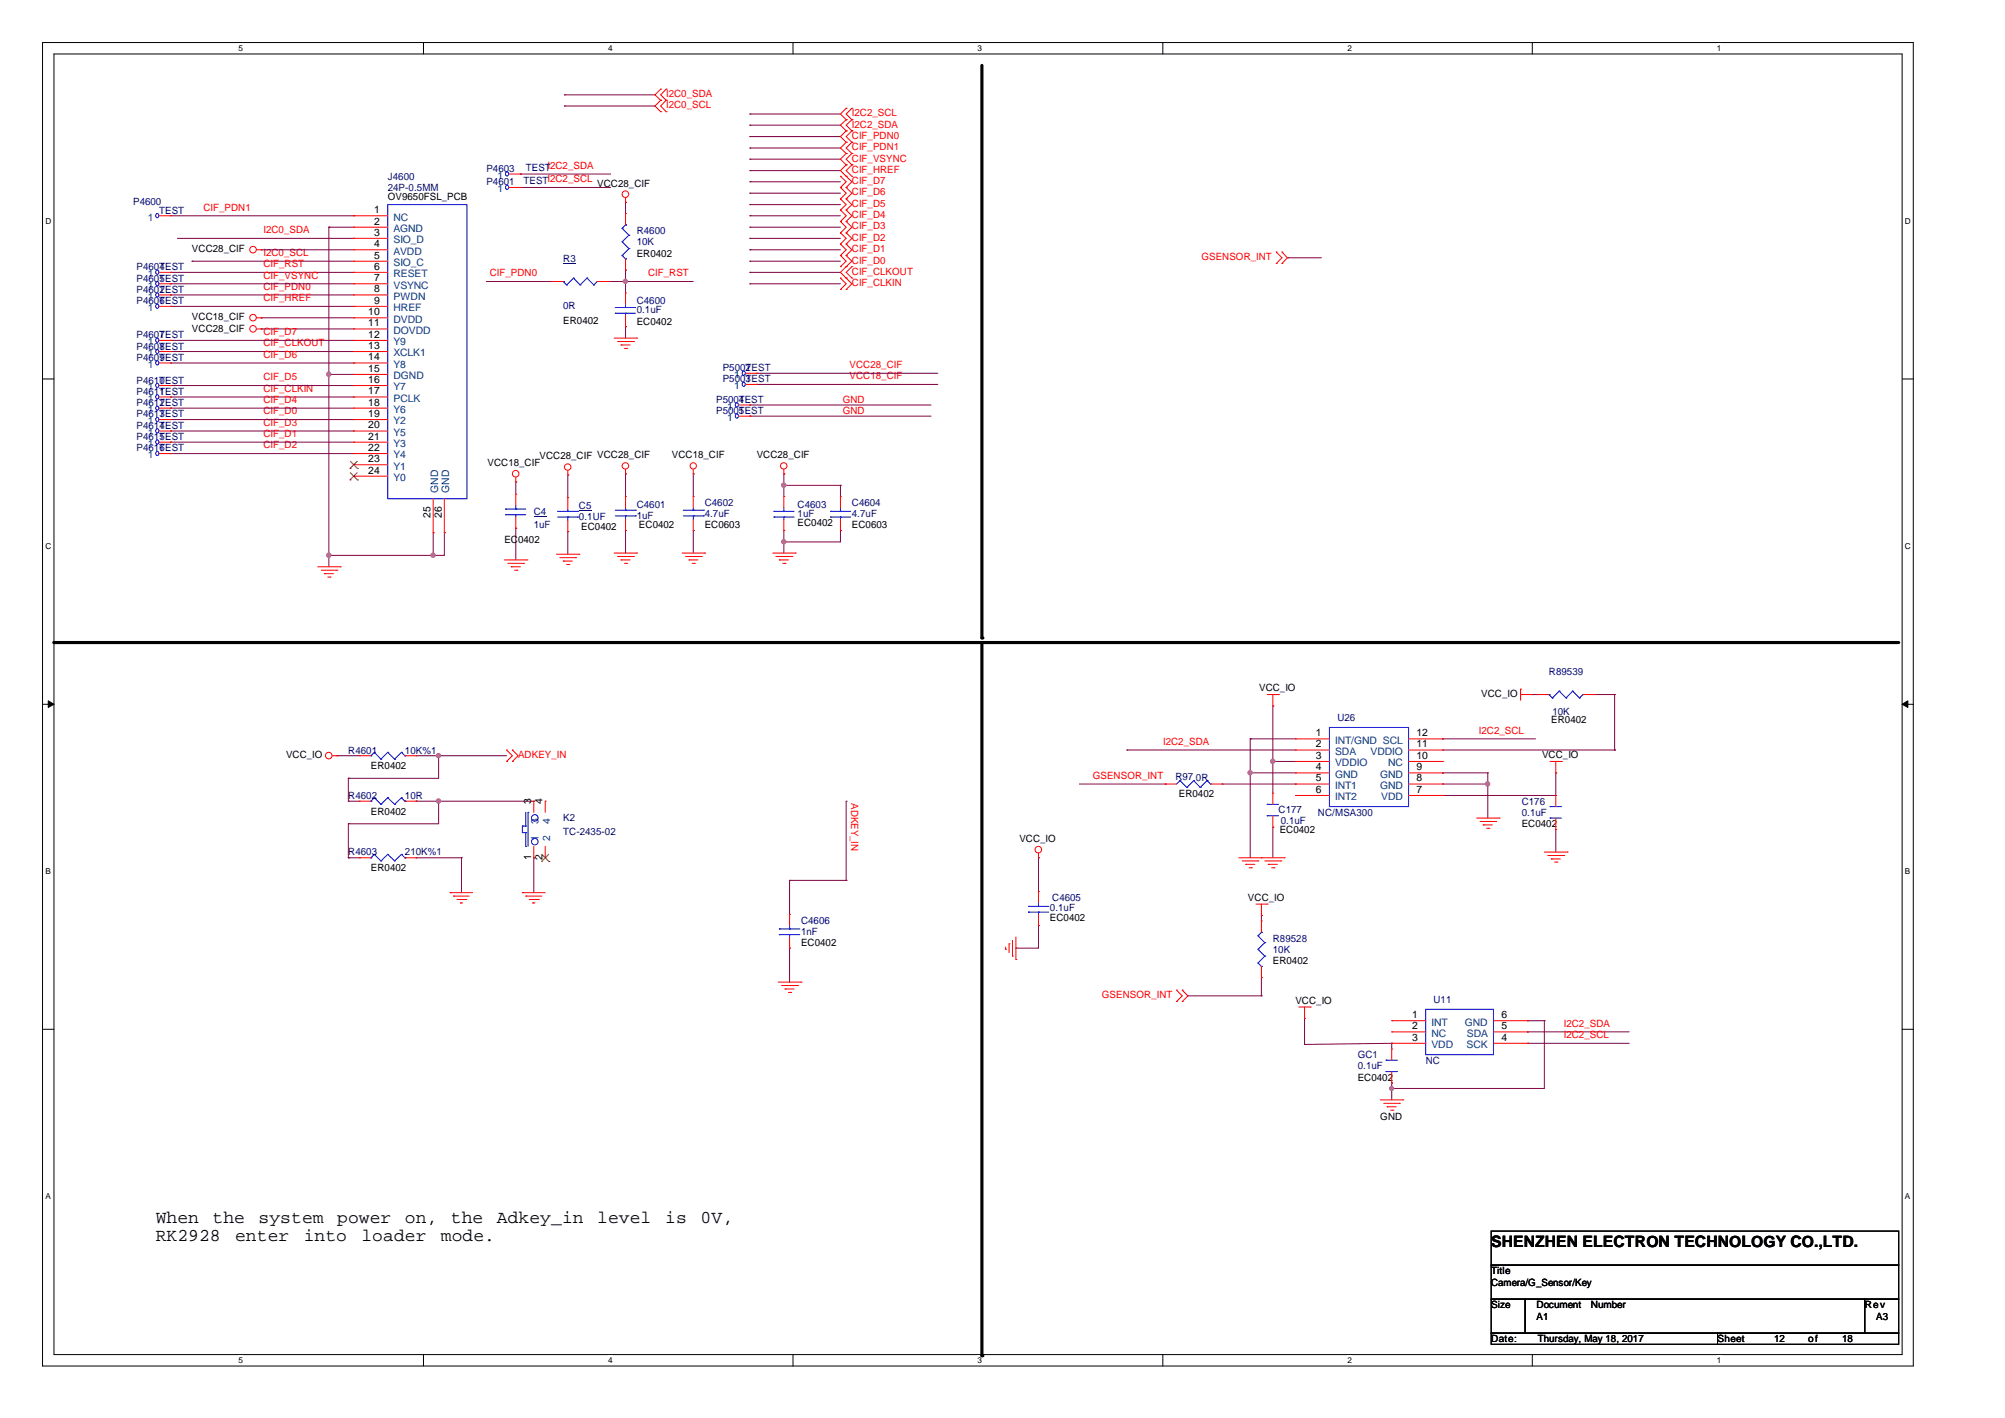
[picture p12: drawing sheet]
<svg xmlns="http://www.w3.org/2000/svg" width="297mm" height="210mm" viewBox="0 0 297 210" stroke-linecap="round" stroke-linejoin="round" font-family="sans-serif">
<path d="M6.3 6.3h277.1v196h-277.1zM8 8h273.8v192.6h-273.8z" fill="none" stroke="#000" stroke-width=".15"/>
<g fill="#fff">
<path d="M35.3 6.5h.7v1.3h-.7z"/>
<path d="M35.3 200.8h.7v1.3h-.7z"/>
</g>
<path d="M62.7 6.3v1.7M62.7 200.6v1.7" fill="none" stroke="#000" stroke-width=".15"/>
<g fill="#fff">
<path d="M90.1 6.5h.6v1.3h-.6z"/>
<path d="M90.1 200.8h.6v1.3h-.6z"/>
</g>
<path d="M117.5 6.3v1.7M117.5 200.6v1.7" fill="none" stroke="#000" stroke-width=".15"/>
<g fill="#fff">
<path d="M144.8 6.5h.6v1.3h-.6z"/>
<path d="M144.8 200.8h.6v1.3h-.6z"/>
</g>
<path d="M172.2 6.3v1.7M172.2 200.6v1.7" fill="none" stroke="#000" stroke-width=".15"/>
<g fill="#fff">
<path d="M199.6 6.5h.6v1.3h-.6z"/>
<path d="M199.6 200.8h.6v1.3h-.6z"/>
</g>
<path d="M227 6.3v1.7M227 200.6v1.7" fill="none" stroke="#000" stroke-width=".15"/>
<g fill="#fff">
<path d="M254.3 6.5h.7v1.3h-.7z"/>
<path d="M254.3 200.8h.7v1.3h-.7z"/>
<path d="M6.7 32h.9v1.4h-.9z"/>
<path d="M282.2 32h.8v1.4h-.8z"/>
<path d="M6.7 80.2h.9v1.3h-.9z"/>
<path d="M282.2 80.2h.8v1.3h-.8z"/>
</g>
<path d="M6.3 56.1h1.7M281.8 56.1h1.7" fill="none" stroke="#000" stroke-width=".15"/>
<g fill="#fff">
<path d="M6.7 128.3h.8v1.4h-.8z"/>
<path d="M282.2 128.3h.7v1.4h-.7z"/>
</g>
<path d="M6.3 104.3h1.7M281.8 104.3h1.7" fill="none" stroke="#000" stroke-width=".15"/>
<path d="M7.1 103.8l.9 .5-.9 .5zM281.8 104.3l.8-.5v1z" fill="#000" stroke="#000" stroke-width=".15"/>
<g fill="#fff">
<path d="M6.7 176.5h.8v1.3h-.8z"/>
<path d="M282.2 176.5h.7v1.3h-.7z"/>
</g>
<path d="M6.3 152.4h1.7M281.8 152.4h1.7M220.9 182.3h60.4v5.1h-60.4zM220.9 187.4h60.4v5h-60.4zM220.9 192.4h5v5h-5zM220.9 197.4h33.5v1.7h-33.5zM225.9 192.4h50.3v5h-50.3zM254.4 197.4h26.9v1.7h-26.9zM276.2 192.4h5.1v5h-5.1z" fill="none" stroke="#000" stroke-width=".15"/>
<path d="M145.4 9.7v84.8M8 95.2h273.3M145.4 95.2v105.6" fill="none" stroke="#000" stroke-width=".47"/>
<g fill="#000">
<circle cx="8" cy="95.2" r=".23"/>
<circle cx="145.4" cy="94.5" r=".23"/>
<circle cx="145.4" cy="200.8" r=".23"/>
</g>
<g fill="none" stroke="#800040" stroke-width=".15">
<path d="M83.6 15.7h.1M83.6 14h.1M83.6 15.7h13.4M83.6 14h13.4M111.1 18.5h.1M111.1 16.9h.1M111.1 18.5h13.4M111.1 16.9h13.4M25.3 32h27.1M26.3 35.3h26.1M28.4 38.7h.1M28.4 38.7h24"/>
<path d="M38.7 37h.1M38.7 37h13.7M48.7 33.6h.1M48.7 33.6v50.3M48.7 33.6h3.7M52.4 32h.1M52.4 35.3h.1M77.1 25.8h.1M77.1 27.8h.1M77.1 25.8h13.4M77.1 27.8h13.4M92.7 40h.1"/>
<path d="M92.7 30h.1M92.7 30v1.6M92.7 40v3.4M111.1 23.6h.1M111.1 25.3h.1M111.1 28.6h.1M111.1 26.9h.1M111.1 30.3h.1M111.1 33.6h.1M111.1 32h.1M111.1 35.3h.1M111.1 38.7h.1"/>
<path d="M111.1 37h.1M111.1 20.2h.1M111.1 21.9h.1M111.1 32h13.4M111.1 35.3h13.4M111.1 38.7h13.4M111.1 37h13.4M111.1 33.6h13.4M111.1 23.6h13.4M111.1 25.3h13.4M111.1 28.6h13.4M111.1 26.9h13.4"/>
<path d="M111.1 30.3h13.4M111.1 20.2h13.4M111.1 21.9h13.4M190.7 38.2h.1M190.7 38.2h5M25.3 43.7h.1M25.3 45.4h.1M25.3 58.8h.1M25.3 52.1h.1M25.3 50.4h.1M25.3 53.8h.1M25.3 40.3h.1"/>
<path d="M25.3 57.1h.1M25.3 42h.1M25.3 43.7h27.1M25.3 45.4h27.1M25.3 58.8h27.1M25.3 52.1h27.1M25.3 50.4h27.1M25.3 53.8h27.1M25.3 40.3h27.1M25.3 57.1h27.1M25.3 42h27.1M38.7 47.1h.1"/>
<path d="M38.7 48.7h.1M38.7 47.1h13.7M38.7 48.7h13.7M48.7 55.4h.1M48.7 55.4h3.7M72 41.7h.1M72 41.7h9.7M90.1 41.7h.1M90.1 41.7h12.6M92.7 48.4h.1M92.7 41.7h.1M92.7 48.4v1.7"/>
<path d="M111.1 40.3h.1M111.1 42h.1M111.1 60h.1M111.1 40.3h13.4M111.1 42h13.4M111.1 60h26.8M112.1 56.9h.1M112.1 55.3h.1M112.1 56.9h26.8M112.1 55.3h26.8M25.3 63.8h.1M25.3 67.2h.1"/>
<path d="M25.3 65.5h.1M25.3 62.1h.1M25.3 60.4h.1M25.3 63.8h27.1M25.3 67.2h27.1M25.3 65.5h27.1M25.3 62.1h27.1M25.3 60.4h27.1M64.2 78.9h.1M64.2 78.9v3.3M65.8 78.9h.1M65.8 78.9v3.3h-17.1"/>
<path d="M76.4 71.4h.1M76.4 78.2h.1M76.4 71.4v1.8M76.4 78.2v4.7M84.1 70.4h.1M84.1 78.7h.1M84.1 70.4v3.3M84.1 78.7v3.4M92.7 70.2h.1M92.7 78.6h.1M92.7 70.2v3.3M92.7 78.6v3.3"/>
<path d="M102.7 70.2h.1M102.7 78.6h.1M102.7 70.2v3.3M102.7 78.6v3.3M111.1 61.6h.1M111.1 61.6h26.8M116.1 71.9h.1M116.1 78.6h.1M116.1 70.2h.1M116.1 70.2v3.3M116.1 78.6v3.3M116.1 71.9h8.4"/>
<path d="M124.5 78.6h.1M124.5 71.9h.1M124.5 71.9v1.6M124.5 78.6v1.7h-8.4M48.7 82.2h.1M64.2 82.2h.1M116.1 80.3h.1M49.9 111.9h.1M49.9 111.9h3.3M51.6 115.3h.1M51.6 118.7h.1M51.6 118.7h1.6"/>
<path d="M51.6 115.3v3.4M61.6 118.7h.1M61.6 111.9h.1M61.6 118.7h17.5M61.6 111.9h13.4M65 111.9h.1M65 118.7h.1M65 111.9v3.4h-13.4M65 118.7v3.3h-13.4M79.1 118.7h.1M125.3 118.7h.1M125.3 118.7v11.7"/>
<path d="M159.9 116.1h12.7M166.9 111.1h.1M166.9 111.1h25M172.6 116.1h.1M181 116.1h10.9M185.2 109.4h.1M185.2 114.5h.1M185.2 109.4v17.6M185.2 109.4h6.7M185.2 114.5h6.7M188.5 112.8h.1M188.5 104.6h.1"/>
<path d="M188.5 112.8h3.4M188.5 104.6v12.9M191.9 116.1h.1M213.7 117.8h.1M213.7 109.4h.1M213.7 116.1h.1M213.7 114.5h.1M213.7 116.1h6.7M213.7 109.4h13.7M213.7 114.5h6.7M213.7 111.1h25.5M220.4 114.5h.1"/>
<path d="M220.4 116.1h.1M220.4 114.5v6.7M226.9 102.9h.1M226.9 102.9h.9M230.5 114.5h.1M230.5 114.5v3.3h-16.8M236.2 102.9h3M239.2 102.9h.1M239.2 111.1h.1M239.2 102.9v8.2M51.6 127h.1M51.6 122h.1"/>
<path d="M51.6 122v5M51.6 127h1.6M61.6 127h.1M61.6 127h6.8M68.4 127h.1M68.4 127v5.2M79.1 127h.1M79.1 127v5.2M117 130.4h.1M117 130.4v5M117 130.4h8.3M125.3 130.4h.1"/>
<path d="M153.8 127h.1M153.8 137.1h.1M153.8 127v5M153.8 137.1v3.3h-3.3M186.9 135.6h.1M186.9 135.6v.8M188.5 122.5h.1M188.5 122.5v4.5M230.5 122.8h.1M230.5 122.8v3.4M117 140.4h.1M117 140.4v5"/>
<path d="M150.5 140.4h.1M176 147.5h10.9M186.9 144.8h.1M186.9 147.5h.1M186.9 144.8v2.7M193.2 154.7h.1M193.2 150.8v3.9M206.2 154.5h.1M206.2 154.5v.9M206.2 154.5l-13 .2M226.3 152.8h.1M226.3 151.2h.1"/>
<path d="M226.3 154.5h.1M226.3 152.8h15M226.3 151.2h2.5M226.3 154.5h15M228.8 151.2h.1M228.8 151.2v10h-22.6M206.2 161.2h.1M206.2 160.4h.1M206.2 160.4v2.5"/>
</g>
<g fill="#f0f" stroke="#f0f" stroke-width=".15">
<circle cx="65" cy="111.9" r=".32"/>
<circle cx="65" cy="118.6" r=".32"/>
<circle cx="92.6" cy="41.7" r=".32"/>
<circle cx="116.1" cy="80.2" r=".32"/>
<circle cx="116.1" cy="71.9" r=".32"/>
<circle cx="64.1" cy="82.2" r=".32"/>
<circle cx="48.7" cy="82.2" r=".32"/>
<circle cx="48.7" cy="55.4" r=".32"/>
<circle cx="206.1" cy="161.2" r=".31"/>
<circle cx="188.5" cy="112.7" r=".32"/>
<circle cx="185.2" cy="114.4" r=".32"/>
<circle cx="220.4" cy="116.1" r=".32"/>
</g>
<g fill="none" stroke="#f00" stroke-width=".15">
<path d="M97.9 13.2h.1M97.9 14.9h.1M97.9 16.5h.1M97.9 13.2l-.9 .8 .9 .9M97.9 14.9l-.9 .8 .9 .8M98.7 14.9h.1M98.7 13.2h.1M98.7 16.5h.1M98.7 13.2l-.8 .8 .8 .9M98.7 14.9l-.8 .8 .8 .8M125.3 16h.1M125.3 17.7h.1"/>
<path d="M125.3 19.4h.1M125.3 16l-.8 .9 .8 .8M125.3 17.7l-.8 .8 .8 .9M125.3 19.4l-.8 .8 .8 .9M126.2 17.7h.1M126.2 16h.1M126.2 19.4h.1M126.2 16l-.9 .9 .9 .8M126.2 17.7l-.9 .8 .9 .9M126.2 19.4l-.9 .8 .9 .9M38 37h.7M38.7 37h.1"/>
<path d="M75.4 25.8h1.7M77.1 25.8h.1M92.7 30h.1M92.7 29.3v.7M124.5 27.8h.1M124.5 26.1h.1M124.5 29.5h.1M124.5 31.1h.1M124.5 32.8h.1M124.5 34.5h.1M124.5 36.1h.1M124.5 37.8h.1"/>
<path d="M124.5 39.5h.1M124.5 26.1l.8 .8-.8 .9M124.5 27.8l.8 .8-.8 .9M124.5 29.5l.8 .8-.8 .8M124.5 31.1l.8 .9-.8 .8M124.5 32.8l.8 .8-.8 .9M124.5 34.5l.8 .8-.8 .8M124.5 36.1l.8 .9-.8 .8M124.5 37.8l.8 .9-.8 .8M125.3 22.7h.1M125.3 24.4h.1M125.3 26.1h.1"/>
<path d="M125.3 39.5h.1M125.3 27.8h.1M125.3 29.5h.1M125.3 31.1h.1M125.3 32.8h.1M125.3 34.5h.1M125.3 36.1h.1M125.3 37.8h.1M125.3 21.1h.1M125.3 22.7l-.8 .9 .8 .8M125.3 24.4l-.8 .9 .8 .8M125.3 39.5l-.8 .8 .8 .9"/>
<path d="M125.3 26.1l.9 .8-.9 .9M125.3 27.8l.9 .8-.9 .9M125.3 29.5l.9 .8-.9 .8M125.3 31.1l.9 .9-.9 .8M125.3 32.8l.9 .8-.9 .9M125.3 34.5l.9 .8-.9 .8M125.3 36.1l.9 .9-.9 .8M125.3 37.8l.9 .9-.9 .8M125.3 21.1l-.8 .8 .8 .8M126.2 24.4h.1M126.2 22.7h.1M126.2 26.1h.1"/>
<path d="M126.2 39.5h.1M126.2 21.1h.1M126.2 22.7l-.9 .9 .9 .8M126.2 24.4l-.9 .9 .9 .8M126.2 39.5l-.9 .8 .9 .9M126.2 21.1l-.9 .8 .9 .8M189.1 37.3h.1M189.1 39h.1M189.1 37.3l.8 .9-.8 .8M189.9 39h.1M189.9 37.3h.1M189.9 37.3l.8 .9-.8 .8"/>
<path d="M23.6 40.3h1.7M25.3 40.3h.1M38 47.1h.7M38 48.7h.7M38.7 47.1h.1M38.7 48.7h.1M91 50.1h3.3M91.5 50.6h2.3M92 51.1h.1M92 51.1h1.3M92.5 51.6h.3M92.8 51.6h.1"/>
<path d="M93.8 50.6h.1M94.3 50.1h.1M124.5 42.9h.1M124.5 41.2h.1M124.5 41.2l.8 .8-.8 .9M125.3 41.2h.1M125.3 42.9h.1M125.3 41.2l.9 .8-.9 .9M126.2 41.2h.1M76.4 71.4h.1M76.4 70.7v.7M84.1 70.4h.1"/>
<path d="M84.1 69.7v.7M92.7 70.2h.1M92.7 69.5v.7M102.7 70.2h.1M102.7 73.5h.1M102.7 78.6h.1M102.7 69.5v.7M102.7 73.5v1.7M102.7 76.9v1.7M116.1 70.2h.1M116.1 69.5v.7M124.5 78.6h.1"/>
<path d="M124.5 73.5h.1M124.5 73.5v1.7M124.5 76.9v1.7M47.1 83.9h3.3M47.6 84.4h2.3M48 85h.1M48 85h1.4M48.5 85.5h.4M48.9 85.5h.1M49.9 84.4h.1M50.4 83.9h.1M74.7 82.9h3.4"/>
<path d="M75.2 83.4h2.3M75.7 83.9h.1M75.7 83.9h1.4M76.2 84.4h.4M76.6 84.4h.1M77.5 83.4h.1M78.1 82.9h.1M82.4 82.1h3.4M82.9 82.6h2.4M83.4 83.1h.1M83.4 83.1h1.4M83.9 83.6h.4"/>
<path d="M84.3 83.6h.1M85.3 82.6h.1M85.8 82.1h.1M91 81.9h3.3M91.5 82.4h2.3M92 82.9h.1M92 82.9h1.3M92.5 83.4h.3M92.8 83.4h.1M93.8 82.4h.1M94.3 81.9h.1M101 81.9h3.4"/>
<path d="M101.5 82.4h2.4M102.1 82.9h.1M102.1 82.9h1.3M102.5 83.4h.4M102.9 83.4h.1M103.9 82.4h.1M104.4 81.9h.1M114.5 81.9h3.3M114.9 82.4h2.4M115.4 82.9h.1M115.4 82.9h1.4M115.9 83.4h.4"/>
<path d="M116.3 83.4h.1M117.3 82.4h.1M117.8 81.9h.1M49.2 111.9h.7M49.9 111.9h.1M75 111.1h.1M75 112.8h.1M75 111.1l.9 .8-.9 .9M75.9 111.1h.1M75.9 112.8h.1M75.9 111.1l.8 .8-.8 .9M79.1 118.7h.1"/>
<path d="M79.1 118.7v1.6M80.8 118.7h.1M80.8 118.7v1.6M172.6 116.1h.1M172.6 116.1h1.7M179.3 116.1h1.7M181 116.1h.1M187.7 102.9h1.7M188.5 104.6h.1M188.5 102.9v1.7M189.4 102.9h.1M225.2 102.1h.1"/>
<path d="M225.2 102.9h1.7M225.2 102.1v1.6M226.9 102.9h.1M229.6 112.8h1.7M230.5 114.5h.1M230.5 112.8v1.7M231.3 112.8h.1M66.7 132.2h.1M66.7 132.2h3.3M67.2 132.7h.1M67.2 132.7h2.3M67.7 133.2h1.3"/>
<path d="M68.2 133.7h.1M68.2 133.7h.3M69 133.2h.1M77.4 132.2h.1M77.4 132.2h3.4M77.9 132.7h.1M77.9 132.7h2.4M78.4 133.2h1.3M78.9 133.7h.1M78.9 133.7h.3M79.1 127h.1M79.1 125.3v1.7"/>
<path d="M79.7 133.2h.1M80.8 127h.1M80.8 125.3v1.7M149.5 139.8h.1M149.5 139.8v1.3M150 139.3v2.3M150.5 138.8v3.3M153.8 127h.1M153.8 126.4v.6M183.5 127h6.7M184 127.5h2.3M184.5 128h.1"/>
<path d="M184.5 128h1.4M185 128.5h.4M185.4 128.5h.1M186 133.9h1.7M186.3 127.5h.1M186.9 127h.1M186.9 135.6h.1M186.9 136.4h.1M186.9 133.9v1.7M186.9 136.4v1.7M187.4 127.5h2.3M187.7 133.9h.1"/>
<path d="M187.9 128h.1M187.9 128h1.3M188.4 128.5h.3M188.7 128.5h.1M189.7 127.5h.1M190.2 127h.1M218.7 121.2h3.4M219.2 121.7h2.4M219.7 122.2h.1M219.7 122.2h1.4M220.2 122.7h.3M220.5 122.7h.1"/>
<path d="M221.6 121.7h.1M222.1 121.2h.1M228.8 126.2h3.3M229.3 126.7h2.3M229.8 127.2h.1M229.8 127.2h1.3M230.3 127.7h.3M230.6 127.7h.1M231.6 126.7h.1M232.1 126.2h.1M115.3 145.4h3.4M115.8 146h2.3"/>
<path d="M116.3 146.5h.1M116.3 146.5h1.3M116.8 147h.3M117.1 147h.1M118.1 146h.1M118.7 145.4h.1M149 140.6h.1M149 140.2v.4M150 141.6h.1M150.5 142.1h.1M174.3 146.6h.1M174.3 148.3h.1"/>
<path d="M174.3 146.6l.8 .9-.8 .8M175.1 148.3h.1M175.1 146.6h.1M175.1 146.6l.9 .9-.9 .8M186.9 144.8h.1M186.9 143.1v1.7M192.4 149.1h1.7M193.2 150.8h.1M193.2 149.1v1.7M194.1 149.1h.1M204.5 162.9h3.3M205 163.4h2.3"/>
<path d="M205.5 163.9h.1M205.5 163.9h1.3M206 164.4h.3M206.3 164.4h.1M207.3 163.4h.1M207.8 162.9h.1"/>
<circle cx="37.5" cy="37" r=".49"/>
<circle cx="92.6" cy="28.8" r=".49"/>
<circle cx="37.5" cy="47" r=".49"/>
<circle cx="37.5" cy="48.7" r=".49"/>
<circle cx="76.4" cy="70.2" r=".49"/>
<circle cx="84.1" cy="69.2" r=".48"/>
<circle cx="92.6" cy="69" r=".48"/>
<circle cx="102.7" cy="69" r=".47"/>
<circle cx="116.1" cy="69" r=".48"/>
<circle cx="48.7" cy="111.9" r=".49"/>
<circle cx="153.8" cy="125.8" r=".49"/>
</g>
<g fill="none" stroke="#00f" stroke-width=".15">
<path d="M75 25.5a.28 .28 0 0 1 .3 .3 .28 .28 0 0 1-.3 .2 .38 .38 0 0 1 0-.5zM23.2 40a.28 .28 0 0 1 .3 .3 .28 .28 0 0 1-.3 .3 .38 .38 0 0 1 0-.6zM82.6 75.7h3M82.6 76.6h3M84.1 75.7h.1M84.1 76.6h.1M84.1 75.4v.3M84.1 76.6v.5M85.6 76.6h.1M85.6 75.7h.1M101.2 76.4h3M101.2 75.6h3"/>
<path d="M102.7 75.6h.1M102.7 76.4h.1M102.7 75.2v.4M102.7 76.4v.5M104.2 76.4h.1M104.2 75.6h.1M123 75.7h.1M123 76.6h.1M123 75.7h3M123 76.6h3M124.5 76.6h.1M124.5 75.7h.1"/>
<path d="M124.5 75.2v.5M124.5 76.6v.3M174.8 115.6h.1M174.8 115.6l-.5 .5M174.8 115.6l1 1M175.8 116.6h.1M176.8 115.6h.1M176.8 115.6l-1 1M176.8 115.6l1 1M177.8 116.6h.1M178.8 115.6h.1M178.8 115.6l-1 1"/>
<path d="M178.8 115.6l.5 .5M179.3 116.1h.1M77.4 122.3h.1M77.4 123.3h.1M77.4 122.3h.5M77.4 122.3v1M77.4 123.3h.5M77.9 123.3h.1M77.9 125.3h.1M77.9 122.3h.1M77.9 120.3v2M77.9 123.3v2"/>
<path d="M78.2 120.3h.1M78.2 120.3v5M186.3 138.6h.1M186.3 138.6l1.1 1M186.9 138.1h.1M186.9 138.1l-.6 .5M187.4 139.6h.1M187.4 139.6l-1.1 1M186.3 142.6h.1M186.3 140.6h.1M186.3 142.6l.6 .5M186.3 140.6l1.1 1"/>
<path d="M186.9 143.1h.1M187.4 141.6h.1M187.4 141.6l-1.1 1"/>
<circle cx="79.2" cy="124.6" r=".49"/>
<circle cx="79.2" cy="121.1" r=".49"/>
</g>
<path d="M80.2 127.6h.1M80.3 126.5l1 1.1M81.3 126.5l-1.1 1.1M81.3 127.6h.1" fill="none" stroke="#804000" stroke-width=".15"/>
<path d="M85.8 75.6h1.8v.1h-1.8z" fill="#000080"/>
<path d="M23.6 57.1h1.7M25.3 57.1h.1M84.1 73.7h.1M84.1 78.7h.1M84.1 73.7v1.7M84.1 77.1v1.6" fill="none" stroke="#f00" stroke-width=".15"/>
<path d="M23.2 56.8a.28 .28 0 0 1 .3 .3 .28 .28 0 0 1-.3 .3 .38 .38 0 0 1 0-.6zM74.9 75.4h.1M74.9 76.2h.1M74.9 75.4h3M74.9 76.2h3M76.4 76.2h.1M76.4 75.4h.1M76.4 74.9v.5M76.4 76.2v.4" fill="none" stroke="#00f" stroke-width=".15"/>
<path d="M79.1 76.4h1.8v.1h-1.8z" fill="#000080"/>
<g fill="none" stroke="#f00" stroke-width=".15">
<path d="M75.4 27.8h1.7M77.1 27.8h.1M23.6 45.4h1.7M23.6 52.1h1.7M23.6 42h1.7M25.3 45.4h.1M25.3 52.1h.1M25.3 42h.1M109.4 60h1.7M110.4 55.3h1.7M111.1 60h.1M112.1 55.3h.1"/>
<path d="M23.6 63.8h1.7M23.6 67.2h1.7M23.6 60.4h1.7M25.3 63.8h.1M25.3 67.2h.1M25.3 60.4h.1M76.4 78.2h.1M76.4 73.2h.1M76.4 73.2v1.7M76.4 76.6v1.6M188.5 117.5h.1M188.5 117.5v1.6"/>
<path d="M117 135.4h.1M117 135.4v1.7M117 138.8v1.6M153.8 137.1h.1M153.8 132h.1M153.8 132v1.7M153.8 135.4v1.7M188.5 122.5h.1M188.5 120.8v1.7M117 140.4h.1M206.2 155.4h.1M206.2 151.2h.1"/>
<path d="M206.2 154.5h.1M206.2 152.8h.1M206.2 155.4v1.6M206.2 158.7v1.7M206.2 151.2h5M206.2 154.5h5M206.2 152.8h5M221.2 151.2h5.1M221.2 154.5h5.1M221.2 152.8h5.1M226.3 154.5h.1M226.3 152.8h.1"/>
<path d="M226.3 151.2h.1M206.2 160.4h.1"/>
</g>
<g fill="none" stroke="#00f" stroke-width=".15">
<path d="M75 27.5a.28 .28 0 0 1 .3 .2 .28 .28 0 0 1-.3 .3 .38 .38 0 0 1 0-.5zM23.2 45.1a.28 .28 0 0 1 .3 .3 .28 .28 0 0 1-.3 .2 .38 .38 0 0 1 0-.5zM23.2 41.7a.28 .28 0 0 1 .3 .3 .28 .28 0 0 1-.3 .3 .38 .38 0 0 1 0-.6zM83.4 41.7h.1M83.4 41.7l.5 .5M83.9 42.2h.1M85 41.2h.1M85 41.2l.9 1M85 41.2l-1.1 1M85.9 42.2h.1M86.9 41.2h.1M86.9 41.2l1.1 1"/>
<path d="M86.9 41.2l-1 1M88 42.2h.1M88.5 41.7h.1M88.5 41.7l-.5 .5M109 59.7a.28 .28 0 0 1 .4 .3 .28 .28 0 0 1-.4 .2 .38 .38 0 0 1 0-.5zM110 55a.28 .28 0 0 1 .4 .3 .28 .28 0 0 1-.4 .2 .38 .38 0 0 1 0-.5zM23.2 63.5a.28 .28 0 0 1 .3 .3 .28 .28 0 0 1-.3 .3 .38 .38 0 0 1 0-.6zM23.2 66.9a.28 .28 0 0 1 .3 .3 .28 .28 0 0 1-.3 .2 .38 .38 0 0 1 0-.5zM187.7 119.1h.1M187.7 119.1h1.7M115.4 137.6h.1M115.4 138.4h.1"/>
<path d="M115.4 137.6h3.1M115.4 138.4h3.1M117 138.4h.1M117 137.6h.1M117 137.1v.5M117 138.4v.4M152.3 134.2h.1M152.3 135.1h.1M152.3 134.2h3.1M152.3 135.1h3.1M153.8 135.1h.1M153.8 134.2h.1"/>
<path d="M153.8 133.7v.5M153.8 135.1v.3M187.7 120.8h.1M187.7 120.8h1.7M205.3 157h.1M205.3 158.7h.1M205.3 157h1.7M205.3 158.7h1.7M211.2 149.5h10v6.7h-10z"/>
<circle cx="23.3" cy="52.1" r=".27"/>
<circle cx="23.3" cy="60.4" r=".27"/>
</g>
<path d="M83.4 39h1.9v.2h-1.9z" fill="#000080"/>
<g fill="none" stroke="#f00" stroke-width=".15">
<path d="M23.6 32h1.7M25.3 32h.1M52.4 32h.1M52.4 33.6h.1M52.4 35.3h.1M52.4 37h.1M52.4 38.7h.1M52.4 32h5M52.4 33.6h5M52.4 35.3h5M52.4 37h5M52.4 38.7h5"/>
<path d="M92.7 40h.1M92.7 31.6h.1M92.7 31.6v1.7M92.7 38.3v1.7M23.6 43.7h1.7M23.6 50.4h1.7M23.6 53.8h1.7M23.6 58.8h1.7M25.3 58.8h.1M25.3 53.8h.1M25.3 43.7h.1M25.3 50.4h.1"/>
<path d="M52.4 40.3h.1M52.4 42h.1M52.4 43.7h.1M52.4 45.4h.1M52.4 47.1h.1M52.4 48.7h.1M52.4 50.4h.1M52.4 52.1h.1M52.4 53.8h.1M52.4 55.4h.1M52.4 57.1h.1M52.4 58.8h.1"/>
<path d="M52.4 40.3h5M52.4 42h5M52.4 43.7h5M52.4 45.4h5M52.4 47.1h5M52.4 48.7h5M52.4 50.4h5M52.4 52.1h5M52.4 53.8h5M52.4 55.4h5M52.4 57.1h5M52.4 58.8h5"/>
<path d="M81.7 41.7h.1M81.7 41.7h1.7M88.5 41.7h1.6M90.1 41.7h.1M92.7 48.4h.1M92.7 43.4h.1M92.7 43.4v1.6M92.7 46.7v1.7M110.4 56.9h1.7M112.1 56.9h.1M23.6 62.1h1.7M23.6 65.5h1.7"/>
<path d="M25.3 62.1h.1M25.3 65.5h.1M52.4 60.4h.1M52.4 62.1h.1M52.4 63.8h.1M52.4 65.5h.1M52.4 67.2h.1M52.4 68.8h.1M52.4 70.5h.1M52.4 60.4h5M52.4 62.1h5M52.4 63.8h5"/>
<path d="M52.4 65.5h5M52.4 67.2h5M52.4 68.8h5M52.4 70.5h5M64.2 78.9h.1M64.2 73.9v5M65.8 78.9h.1M65.8 73.9v5M92.7 73.5h.1M92.7 78.6h.1M92.7 73.5v1.7M92.7 76.9v1.7"/>
<path d="M109.4 61.6h1.7M111.1 61.6h.1M116.1 78.6h.1M116.1 73.5h.1M116.1 73.5v1.7M116.1 76.9v1.7M53.2 111.9h.1M53.2 118.7h.1M53.2 111.9h1.7M53.2 118.7h1.7M60 111.9h1.6M60 118.7h1.6"/>
<path d="M61.6 111.9h.1M61.6 118.7h.1M191.9 109.4h.1M191.9 112.8h.1M191.9 114.5h.1M191.9 116.1h.1M191.9 117.8h.1M191.9 111.1h.1M191.9 109.4h5M191.9 112.8h5M191.9 114.5h5M191.9 116.1h5"/>
<path d="M191.9 117.8h5M191.9 111.1h5M208.7 109.4h5M208.7 112.8h5M208.7 114.5h5M208.7 116.1h5M208.7 117.8h5M208.7 111.1h5M213.7 117.8h.1M213.7 116.1h.1M213.7 114.5h.1M213.7 112.8h.1"/>
<path d="M213.7 111.1h.1M213.7 109.4h.1M227.8 102.9h.1M227.8 102.9h1.6M230.5 117.8h.1M230.5 117.8v1.7M234.5 102.9h1.7M236.2 102.9h.1M53.2 127h.1M53.2 127h1.7M60 127h1.6M61.6 127h.1"/>
<path d="M230.5 122.8h.1M230.5 121.2v1.6"/>
</g>
<g fill="none" stroke="#00f" stroke-width=".15">
<path d="M23.2 31.7a.28 .28 0 0 1 .3 .2 .28 .28 0 0 1-.3 .3 .38 .38 0 0 1 0-.5zM57.4 30.3h11.8v43.6h-11.8zM92.2 37.8h.1M92.2 35.8h.1M92.2 33.8h.1M92.2 37.8l.5 .5M92.2 35.8l1 1M92.2 33.8l1 1M92.7 33.3h.1M92.7 38.3h.1M92.7 33.3l-.5 .5M93.2 36.8h.1"/>
<path d="M93.2 34.8h.1M93.2 36.8l-1 1M93.2 34.8l-1 1M23.2 58.5a.28 .28 0 0 1 .3 .3 .28 .28 0 0 1-.3 .2 .38 .38 0 0 1 0-.5zM23.2 53.5a.28 .28 0 0 1 .3 .2 .28 .28 0 0 1-.3 .3 .38 .38 0 0 1 0-.5zM23.2 50.1a.28 .28 0 0 1 .3 .3 .28 .28 0 0 1-.3 .3 .38 .38 0 0 1 0-.6zM91.1 45.5h.1M91.1 46.4h.1M91.1 45.5h3M91.1 46.4h3M92.7 46.4h.1M92.7 45.5h.1"/>
<path d="M92.7 45v.5M92.7 46.4v.3M110 56.6a.28 .28 0 0 1 .4 .3 .28 .28 0 0 1-.4 .3 .38 .38 0 0 1 0-.6zM23.2 61.8a.28 .28 0 0 1 .3 .3 .28 .28 0 0 1-.3 .3 .38 .38 0 0 1 0-.6zM23.2 65.2a.28 .28 0 0 1 .3 .3 .28 .28 0 0 1-.3 .2 .38 .38 0 0 1 0-.5zM91.1 76.4h3M91.1 75.6h3M92.7 75.6h.1M92.7 76.4h.1M92.7 75.2v.4M92.7 76.4v.5M94.1 76.4h.1"/>
<path d="M94.1 75.6h.1M109 61.3a.28 .28 0 0 1 .4 .3 .28 .28 0 0 1-.4 .3 .38 .38 0 0 1 0-.6zM114.6 75.7h.1M114.6 76.6h.1M114.6 75.7h3M114.6 76.6h3M116.1 76.6h.1M116.1 75.7h.1M116.1 75.2v.5M116.1 76.6v.3M54.9 111.9h.1M54.9 118.7h.1"/>
<path d="M55.4 111.4h.1M55.4 118.1h.1M55.4 111.4l-.5 .5M55.4 111.4l1 1M55.4 118.1l-.5 .6M55.4 118.1l1 1M56.4 112.4h.1M56.4 119.1h.1M57.4 111.4h.1M57.4 118.1h.1M57.4 111.4l-1 1M57.4 111.4l1.1 1"/>
<path d="M57.4 118.1l-1 1M57.4 118.1l1.1 1M58.5 112.4h.1M58.5 119.1h.1M59.5 111.4h.1M59.5 118.1h.1M59.5 111.4l-1 1M59.5 111.4l.5 .5M59.5 118.1l-1 1M59.5 118.1l.5 .6M60 111.9h.1M60 118.7h.1"/>
<path d="M196.9 107.7h11.8v11.8h-11.8zM229.4 102.9h.1M229.4 102.9l.5 .5M229.6 119.5h.1M229.6 119.5h1.7M229.9 103.4h.1M231 102.4h.1M231 102.4l1 1M231 102.4l-1.1 1M232 103.4h.1M233 102.4h.1M233 102.4l1 1"/>
<path d="M233 102.4l-1 1M234 103.4h.1M234.5 102.9h.1M234.5 102.9l-.5 .5M54.9 127h.1M55.4 126.5h.1M55.4 126.5l-.5 .5M55.4 126.5l1 1M56.4 127.5h.1M57.4 126.5h.1M57.4 126.5l-1 1M57.4 126.5l1.1 1"/>
<path d="M58.5 127.5h.1M59.5 126.5h.1M59.5 126.5l-1 1M59.5 126.5l.5 .5M60 127h.1M229.6 121.2h.1M229.6 121.2h1.7"/>
<circle cx="23.3" cy="43.7" r=".27"/>
</g>
<path d="M51.9 69.4h.1M51.9 71.1h.1M51.9 68.3l1.1 1.1M51.9 70l1.1 1.1M52.9 68.3l-1 1.1M52.9 70l-1 1.1M53 69.4h.1M53 71.1h.1" fill="none" stroke="#804000" stroke-width=".15"/>
<g fill="#f0f" stroke="#f0f" stroke-width=".15">
<circle cx="65" cy="111.9" r=".32"/>
<circle cx="65" cy="118.6" r=".32"/>
<circle cx="92.6" cy="41.7" r=".32"/>
<circle cx="116.1" cy="80.2" r=".32"/>
<circle cx="116.1" cy="71.9" r=".32"/>
<circle cx="64.1" cy="82.2" r=".32"/>
<circle cx="48.7" cy="82.2" r=".32"/>
<circle cx="48.7" cy="55.4" r=".32"/>
<circle cx="206.1" cy="161.2" r=".31"/>
<circle cx="188.5" cy="112.7" r=".32"/>
<circle cx="185.2" cy="114.4" r=".32"/>
<circle cx="220.4" cy="116.1" r=".32"/>
</g>
<g font-size="2.7">
<text x="23.1" y="181.1">When</text>
<text x="23.1" y="183.8">RK2928</text>
<text x="31.5" y="181.1">the</text>
<text x="34.8" y="183.8">enter</text>
<text x="38.3" y="181.1">system</text>
<text x="45" y="183.8">into</text>
<text x="49.9" y="181.1">power</text>
<text x="53.5" y="183.8">loader</text>
<text x="60" y="181.1">on,</text>
<text x="65.3" y="183.8">mode.</text>
<text x="66.8" y="181.1">the</text>
<text x="73.6" y="181.1">Adkey_in</text>
<text x="88.5" y="181.1">level</text>
<text x="98.5" y="181.1">is</text>
<text x="103.8" y="181.1">0V,</text>
</g>
<text font-size="2.3" x="220.9" y="184.7">SHENZHEN ELECTRON TECHNOLOGY CO.,LTD.</text>
<g font-size="1.5" fill="#f00">
<text x="98.7" y="14.4">I2C0_SDA</text>
<text x="98.7" y="16">I2C0_SCL</text>
<text x="126.2" y="17.2">I2C2_SCL</text>
<text x="126.2" y="18.9">I2C2_SDA</text>
<text x="126.2" y="24">CIF_VSYNC</text>
<text x="126.2" y="20.6">CIF_PDN0</text>
<text x="126.2" y="22.3">CIF_PDN1</text>
<text x="126.2" y="25.6">CIF_HREF</text>
<text x="126.2" y="27.3">CIF_D7</text>
<text x="126.2" y="28.9">CIF_D6</text>
<text x="30.1" y="31.2">CIF_PDN1</text>
<text x="39" y="34.5">I2C0_SDA</text>
<text x="126.2" y="30.6">CIF_D5</text>
<text x="126.2" y="32.3">CIF_D4</text>
<text x="126.2" y="34">CIF_D3</text>
<text x="126.2" y="35.7">CIF_D2</text>
<text x="39" y="37.9">I2C0_SCL</text>
<text x="39" y="39.6">CIF_RST</text>
<text x="39" y="41.3">CIF_VSYNC</text>
<text x="72.6" y="40.9">CIF_PDN0</text>
<text x="96" y="40.9">CIF_RST</text>
<text x="126.2" y="40.7">CIF_CLKOUT</text>
<text x="126.2" y="37.3">CIF_D1</text>
<text x="126.2" y="39">CIF_D0</text>
<text x="178" y="38.5">GSENSOR_INT</text>
<text x="39" y="42.9">CIF_PDN0</text>
<text x="39" y="44.6">CIF_HREF</text>
<text x="126.2" y="42.4">CIF_CLKIN</text>
<text x="39" y="51.3">CIF_CLKOUT</text>
<text x="39" y="49.6">CIF_D7</text>
<text x="39" y="53">CIF_D6</text>
<text x="39" y="58">CIF_CLKIN</text>
<text x="39" y="56.3">CIF_D5</text>
<text x="39" y="59.7">CIF_D4</text>
<text x="124.8" y="59.6">GND</text>
<text x="125.8" y="56.2">VCC18_CIF</text>
<text x="125.8" y="54.5">VCC28_CIF</text>
<text x="39" y="63.1">CIF_D3</text>
<text x="39" y="64.7">CIF_D1</text>
<text x="39" y="61.4">CIF_D0</text>
<text x="124.8" y="61.3">GND</text>
<text x="39" y="66.4">CIF_D2</text>
<text x="76.7" y="112.3">ADKEY_IN</text>
<text x="172.3" y="110.3">I2C2_SDA</text>
<text x="219.1" y="108.7">I2C2_SCL</text>
<text x="126.1" y="119" transform="rotate(90 126.1 119)">ADKEY_IN</text>
<text x="161.9" y="115.4">GSENSOR_INT</text>
<text x="163.2" y="147.8">GSENSOR_INT</text>
<text x="231.6" y="152.1">I2C2_SDA</text>
<text x="231.6" y="153.7">I2C2_SCL</text>
</g>
<g font-size="1.5" fill="#000080">
<text x="57.4" y="26.6">J4600</text>
<text x="57.4" y="28.3">24P-0.5MM</text>
<text x="72" y="25.4">P4603</text>
<text x="72" y="27.5">P4601</text>
<text x="77.5" y="27.3">TESTI2C2_SCL VCC28_CIF</text>
<text x="77.9" y="25.3">TESTI2C2_SDA</text>
<text x="19.7" y="30.3">P4600</text>
<text x="23.6" y="31.7">TEST</text>
<text x="94.3" y="34.7">R4600</text>
<text x="20.2" y="40">P4604</text>
<text x="20.2" y="41.7">P4605</text>
<text x="23.6" y="40">TEST</text>
<text x="23.6" y="41.7">TEST</text>
<text x="83.4" y="38.9">R3</text>
<text x="94.3" y="36.4">10K</text>
<text x="20.2" y="45">P4606</text>
<text x="20.2" y="43.4">P4602</text>
<text x="23.6" y="45">TEST</text>
<text x="23.6" y="43.4">TEST</text>
<text x="83.4" y="45.7">0R</text>
<text x="94.3" y="45">C4600</text>
<text x="94.3" y="46.4">0.1uF</text>
<text x="20.2" y="51.8">P4608</text>
<text x="20.2" y="53.4">P4609</text>
<text x="20.2" y="50.1">P4607</text>
<text x="23.6" y="51.8">TEST</text>
<text x="23.6" y="53.4">TEST</text>
<text x="23.6" y="50.1">TEST</text>
<text x="20.2" y="56.8">P4610</text>
<text x="20.2" y="58.5">P4611</text>
<text x="23.6" y="56.8">TEST</text>
<text x="23.6" y="58.5">TEST</text>
<text x="106.1" y="59.6">P5004</text>
<text x="107.1" y="54.9">P5002</text>
<text x="107.1" y="56.6">P5003</text>
<text x="109.4" y="59.6">TEST</text>
<text x="110.4" y="54.9">TEST</text>
<text x="110.4" y="56.6">TEST</text>
<text x="20.2" y="63.5">P4614</text>
<text x="20.2" y="60.1">P4612</text>
<text x="20.2" y="61.8">P4613</text>
<text x="20.2" y="65.2">P4615</text>
<text x="23.6" y="63.5">TEST</text>
<text x="23.6" y="60.1">TEST</text>
<text x="23.6" y="61.8">TEST</text>
<text x="23.6" y="65.2">TEST</text>
<text x="106.1" y="61.3">P5005</text>
<text x="109.4" y="61.3">TEST</text>
<text x="20.2" y="66.8">P4616</text>
<text x="23.6" y="66.8">TEST</text>
<text x="79.1" y="76.2">C4</text>
<text x="85.8" y="75.4">C5</text>
<text x="85.8" y="77.1">0.1UF</text>
<text x="94.3" y="75.2">C4601</text>
<text x="94.3" y="76.9">1uF</text>
<text x="104.4" y="74.9">C4602</text>
<text x="104.4" y="76.6">4.7uF</text>
<text x="118.1" y="75.2">C4603</text>
<text x="118.1" y="76.6">1uF</text>
<text x="126.2" y="74.9">C4604</text>
<text x="126.2" y="76.6">4.7uF</text>
<text x="79.1" y="78.3">1uF</text>
<text x="229.4" y="100">R89539</text>
<text x="198.1" y="106.8">U26</text>
<text x="229.9" y="105.9">10K</text>
<text x="51.6" y="111.6">R4601</text>
<text x="60" y="111.6">10K%1</text>
<text x="51.6" y="118.3">R4602</text>
<text x="60" y="118.3">10R</text>
<text x="174.1" y="115.5">R97</text>
<text x="177.2" y="115.6">0R</text>
<text x="225.4" y="119.2">C176</text>
<text x="83.4" y="123.7">TC-2435-02</text>
<text x="83.4" y="121.7">K2</text>
<text x="189.4" y="120.3">C177</text>
<text x="189.7" y="122">0.1uF</text>
<text x="195.2" y="120.8">NC/MSA300</text>
<text x="225.4" y="120.8">0.1uF</text>
<text x="51.6" y="126.7">R4603</text>
<text x="60" y="126.7">210K%1</text>
<text x="118.7" y="136.8">C4606</text>
<text x="155.5" y="134.9">0.1uF</text>
<text x="155.9" y="133.4">C4605</text>
<text x="118.7" y="138.4">1nF</text>
<text x="188.5" y="139.4">R89528</text>
<text x="188.5" y="141.1">10K</text>
<text x="212.3" y="148.5">U11</text>
<text x="201.1" y="156.7">GC1</text>
<text x="201.1" y="158.4">0.1uF</text>
<text x="211.2" y="157.6">NC</text>
</g>
<g font-size="1.5">
<text x="57.4" y="29.6">OV9650FSL_PCB</text>
<text x="55.4" y="31.6">1</text>
<text x="55.4" y="33.3">2</text>
<text x="55.4" y="34.9">3</text>
<text x="28.4" y="37.3">VCC28_CIF</text>
<text x="55.4" y="36.6">4</text>
<text x="55.4" y="38.3">5</text>
<text x="55.4" y="40">6</text>
<text x="55.4" y="41.6">7</text>
<text x="94.3" y="38">ER0402</text>
<text x="28.4" y="47.4">VCC18_CIF</text>
<text x="54.6" y="46.7">10</text>
<text x="55.4" y="43.3">8</text>
<text x="55.4" y="45">9</text>
<text x="83.4" y="47.9">ER0402</text>
<text x="28.4" y="49.1">VCC28_CIF</text>
<text x="54.6" y="48.3">11</text>
<text x="54.6" y="50">12</text>
<text x="54.6" y="51.7">13</text>
<text x="54.6" y="53.4">14</text>
<text x="94.3" y="48.1">EC0402</text>
<text x="54.6" y="55.1">15</text>
<text x="54.6" y="56.7">16</text>
<text x="54.6" y="58.4">17</text>
<text x="54.6" y="60.1">18</text>
<text x="54.6" y="61.8">19</text>
<text x="54.6" y="63.4">20</text>
<text x="54.6" y="65.1">21</text>
<text x="54.6" y="66.8">22</text>
<text x="54.6" y="68.4">23</text>
<text x="54.6" y="70.1">24</text>
<text x="72.2" y="69">VCC18_CIF</text>
<text x="79.9" y="68">VCC28_CIF VCC28_CIF</text>
<text x="99.5" y="67.9">VCC18_CIF</text>
<text x="112.1" y="67.9">VCC28_CIF</text>
<text x="63.8" y="76.7" transform="rotate(-90 63.8 76.7)">25</text>
<text x="65.4" y="76.7" transform="rotate(-90 65.4 76.7)">26</text>
<text x="118.1" y="77.9">EC0402</text>
<text x="74.7" y="80.4">EC0402</text>
<text x="86.1" y="78.4">EC0402</text>
<text x="94.6" y="78.3">EC0402</text>
<text x="104.4" y="78.3">EC0603</text>
<text x="126.2" y="78.3">EC0603</text>
<text x="186.5" y="102.4">VCC_IO</text>
<text x="219.4" y="103.2">VCC_IO</text>
<text x="229.8" y="107.1">ER0402</text>
<text x="42.4" y="112.3">VCC_IO</text>
<text x="54.9" y="114">ER0402</text>
<text x="194.9" y="109">1</text>
<text x="194.9" y="112.4">3</text>
<text x="194.9" y="110.7">2</text>
<text x="209.8" y="112.4">10</text>
<text x="209.8" y="110.7">11</text>
<text x="209.8" y="109">12</text>
<text x="228.4" y="112.3">VCC_IO</text>
<text x="78.7" y="119.1" transform="rotate(-90 78.7 119.1)">3</text>
<text x="80.4" y="119.1" transform="rotate(-90 80.4 119.1)">4</text>
<text x="174.6" y="118">ER0402</text>
<text x="194.9" y="114.1">4</text>
<text x="194.9" y="115.7">5</text>
<text x="194.9" y="117.4">6</text>
<text x="209.8" y="117.4">7</text>
<text x="209.8" y="115.7">8</text>
<text x="209.8" y="114.1">9</text>
<text x="54.9" y="120.6">ER0402</text>
<text x="151" y="124.7">VCC_IO</text>
<text x="189.6" y="123.4">EC0402</text>
<text x="225.4" y="122.5">EC0402</text>
<text x="54.9" y="129">ER0402</text>
<text x="78.7" y="127.4" transform="rotate(-90 78.7 127.4)">1</text>
<text x="80.4" y="127.4" transform="rotate(-90 80.4 127.4)">2</text>
<text x="155.5" y="136.4">EC0402</text>
<text x="184.9" y="133.4">VCC_IO</text>
<text x="118.7" y="140.1">EC0402</text>
<text x="188.5" y="142.8">ER0402</text>
<text x="191.9" y="148.7">VCC_IO</text>
<text x="209.2" y="150.8">1</text>
<text x="209.2" y="154.1">3</text>
<text x="209.2" y="152.4">2</text>
<text x="222.4" y="154.1">4</text>
<text x="222.4" y="152.4">5</text>
<text x="222.4" y="150.8">6</text>
<text x="201.1" y="160.1">EC0402</text>
<text x="204.5" y="165.9">GND</text>
<text x="220.9" y="188.7">Title</text>
<text x="220.9" y="190.4">Camera/G_Sensor/Key</text>
<text x="220.9" y="193.8">Size</text>
<text x="227.6" y="193.8">Document</text>
<text x="227.6" y="195.4">A1</text>
<text x="235.7" y="193.8">Number</text>
<text x="276.2" y="193.8">Rev</text>
<text x="277.9" y="195.4">A3</text>
<text x="220.9" y="198.8">Date:</text>
<text x="227.8" y="198.8">Thursday, May 18, 2017</text>
<text x="254.4" y="198.8">Sheet</text>
<text x="262.8" y="198.8">12</text>
<text x="267.8" y="198.8">of</text>
<text x="272.9" y="198.8">18</text>
</g>
<g font-size="1.5" fill="#004080">
<text x="73.7" y="26.5">1</text>
<text x="73.7" y="28.5">1</text>
<text x="21.9" y="32.7">1</text>
<text x="58.3" y="32.7">NC</text>
<text x="58.3" y="34.4">AGND</text>
<text x="21.9" y="41.1">1</text>
<text x="58.3" y="36">SIO_D</text>
<text x="58.3" y="37.7">AVDD</text>
<text x="58.3" y="39.4">SIO_C</text>
<text x="58.3" y="41.1">RESET</text>
<text x="21.9" y="46.1">1</text>
<text x="21.9" y="42.7">1</text>
<text x="21.9" y="44.4">1</text>
<text x="58.3" y="42.7">VSYNC</text>
<text x="58.3" y="44.4">PWDN</text>
<text x="58.3" y="46.1">HREF</text>
<text x="58.3" y="47.8">DVDD</text>
<text x="21.9" y="52.8">1</text>
<text x="21.9" y="51.1">1</text>
<text x="58.3" y="49.4">DOVDD</text>
<text x="58.3" y="51.1">Y9</text>
<text x="58.3" y="52.8">XCLK1</text>
<text x="21.9" y="57.8">1</text>
<text x="21.9" y="59.5">1</text>
<text x="21.9" y="54.5">1</text>
<text x="58.3" y="54.5">Y8</text>
<text x="58.3" y="56.2">DGND</text>
<text x="58.3" y="57.8">Y7</text>
<text x="58.3" y="59.5">PCLK</text>
<text x="108.7" y="56">1</text>
<text x="108.7" y="57.7">1</text>
<text x="21.9" y="64.6">1</text>
<text x="21.9" y="61.2">1</text>
<text x="21.9" y="62.9">1</text>
<text x="58.3" y="61.2">Y6</text>
<text x="58.3" y="62.9">Y2</text>
<text x="58.3" y="64.6">Y5</text>
<text x="107.7" y="60.7">1</text>
<text x="107.7" y="62.3">1</text>
<text x="21.9" y="67.9">1</text>
<text x="21.9" y="66.2">1</text>
<text x="58.3" y="66.2">Y3</text>
<text x="58.3" y="67.9">Y4</text>
<text x="58.3" y="69.5">Y1</text>
<text x="58.3" y="71.2">Y0</text>
<text x="64.9" y="73" transform="rotate(-90 64.9 73)">GND</text>
<text x="66.5" y="73" transform="rotate(-90 66.5 73)">GND</text>
<text x="197.8" y="110.1">INT/GND SCL</text>
<text x="197.8" y="113.5">VDDIO</text>
<text x="197.8" y="111.8">SDA</text>
<text x="203" y="111.8">VDDIO</text>
<text x="205.6" y="113.5">NC</text>
<text x="197.8" y="115.2">GND</text>
<text x="197.8" y="116.8">INT1</text>
<text x="197.8" y="118.5">INT2</text>
<text x="204.4" y="116.8">GND</text>
<text x="204.4" y="115.2">GND</text>
<text x="204.6" y="118.5">VDD</text>
<text x="79.8" y="124.5" transform="rotate(-90 79.8 124.5)">1</text>
<text x="79.8" y="122" transform="rotate(-90 79.8 122)">3</text>
<text x="81.5" y="124.5" transform="rotate(-90 81.5 124.5)">2</text>
<text x="81.5" y="122" transform="rotate(-90 81.5 122)">4</text>
<text x="212" y="151.9">INT</text>
<text x="212" y="155.2">VDD</text>
<text x="212" y="153.5">NC</text>
<text x="217" y="151.9">GND</text>
<text x="217.2" y="155.2">SCK</text>
<text x="217.3" y="153.5">SDA</text>
</g>
<g font-size="1.2">
<text x="35.3" y="7.6">5</text>
<text x="90.1" y="7.6">4</text>
<text x="144.8" y="7.6">3</text>
<text x="199.6" y="7.6">2</text>
<text x="254.3" y="7.6">1</text>
<text x="6.7" y="33.1">D</text>
<text x="282.2" y="33.1">D</text>
<text x="6.7" y="81.3">C</text>
<text x="282.2" y="81.3">C</text>
<text x="6.7" y="129.4">B</text>
<text x="282.2" y="129.4">B</text>
<text x="6.7" y="177.6">A</text>
<text x="282.2" y="177.6">A</text>
<text x="35.3" y="201.9">5</text>
<text x="90.1" y="201.9">4</text>
<text x="144.8" y="201.9">3</text>
<text x="199.6" y="201.9">2</text>
<text x="254.3" y="201.9">1</text>
</g>
</svg>
